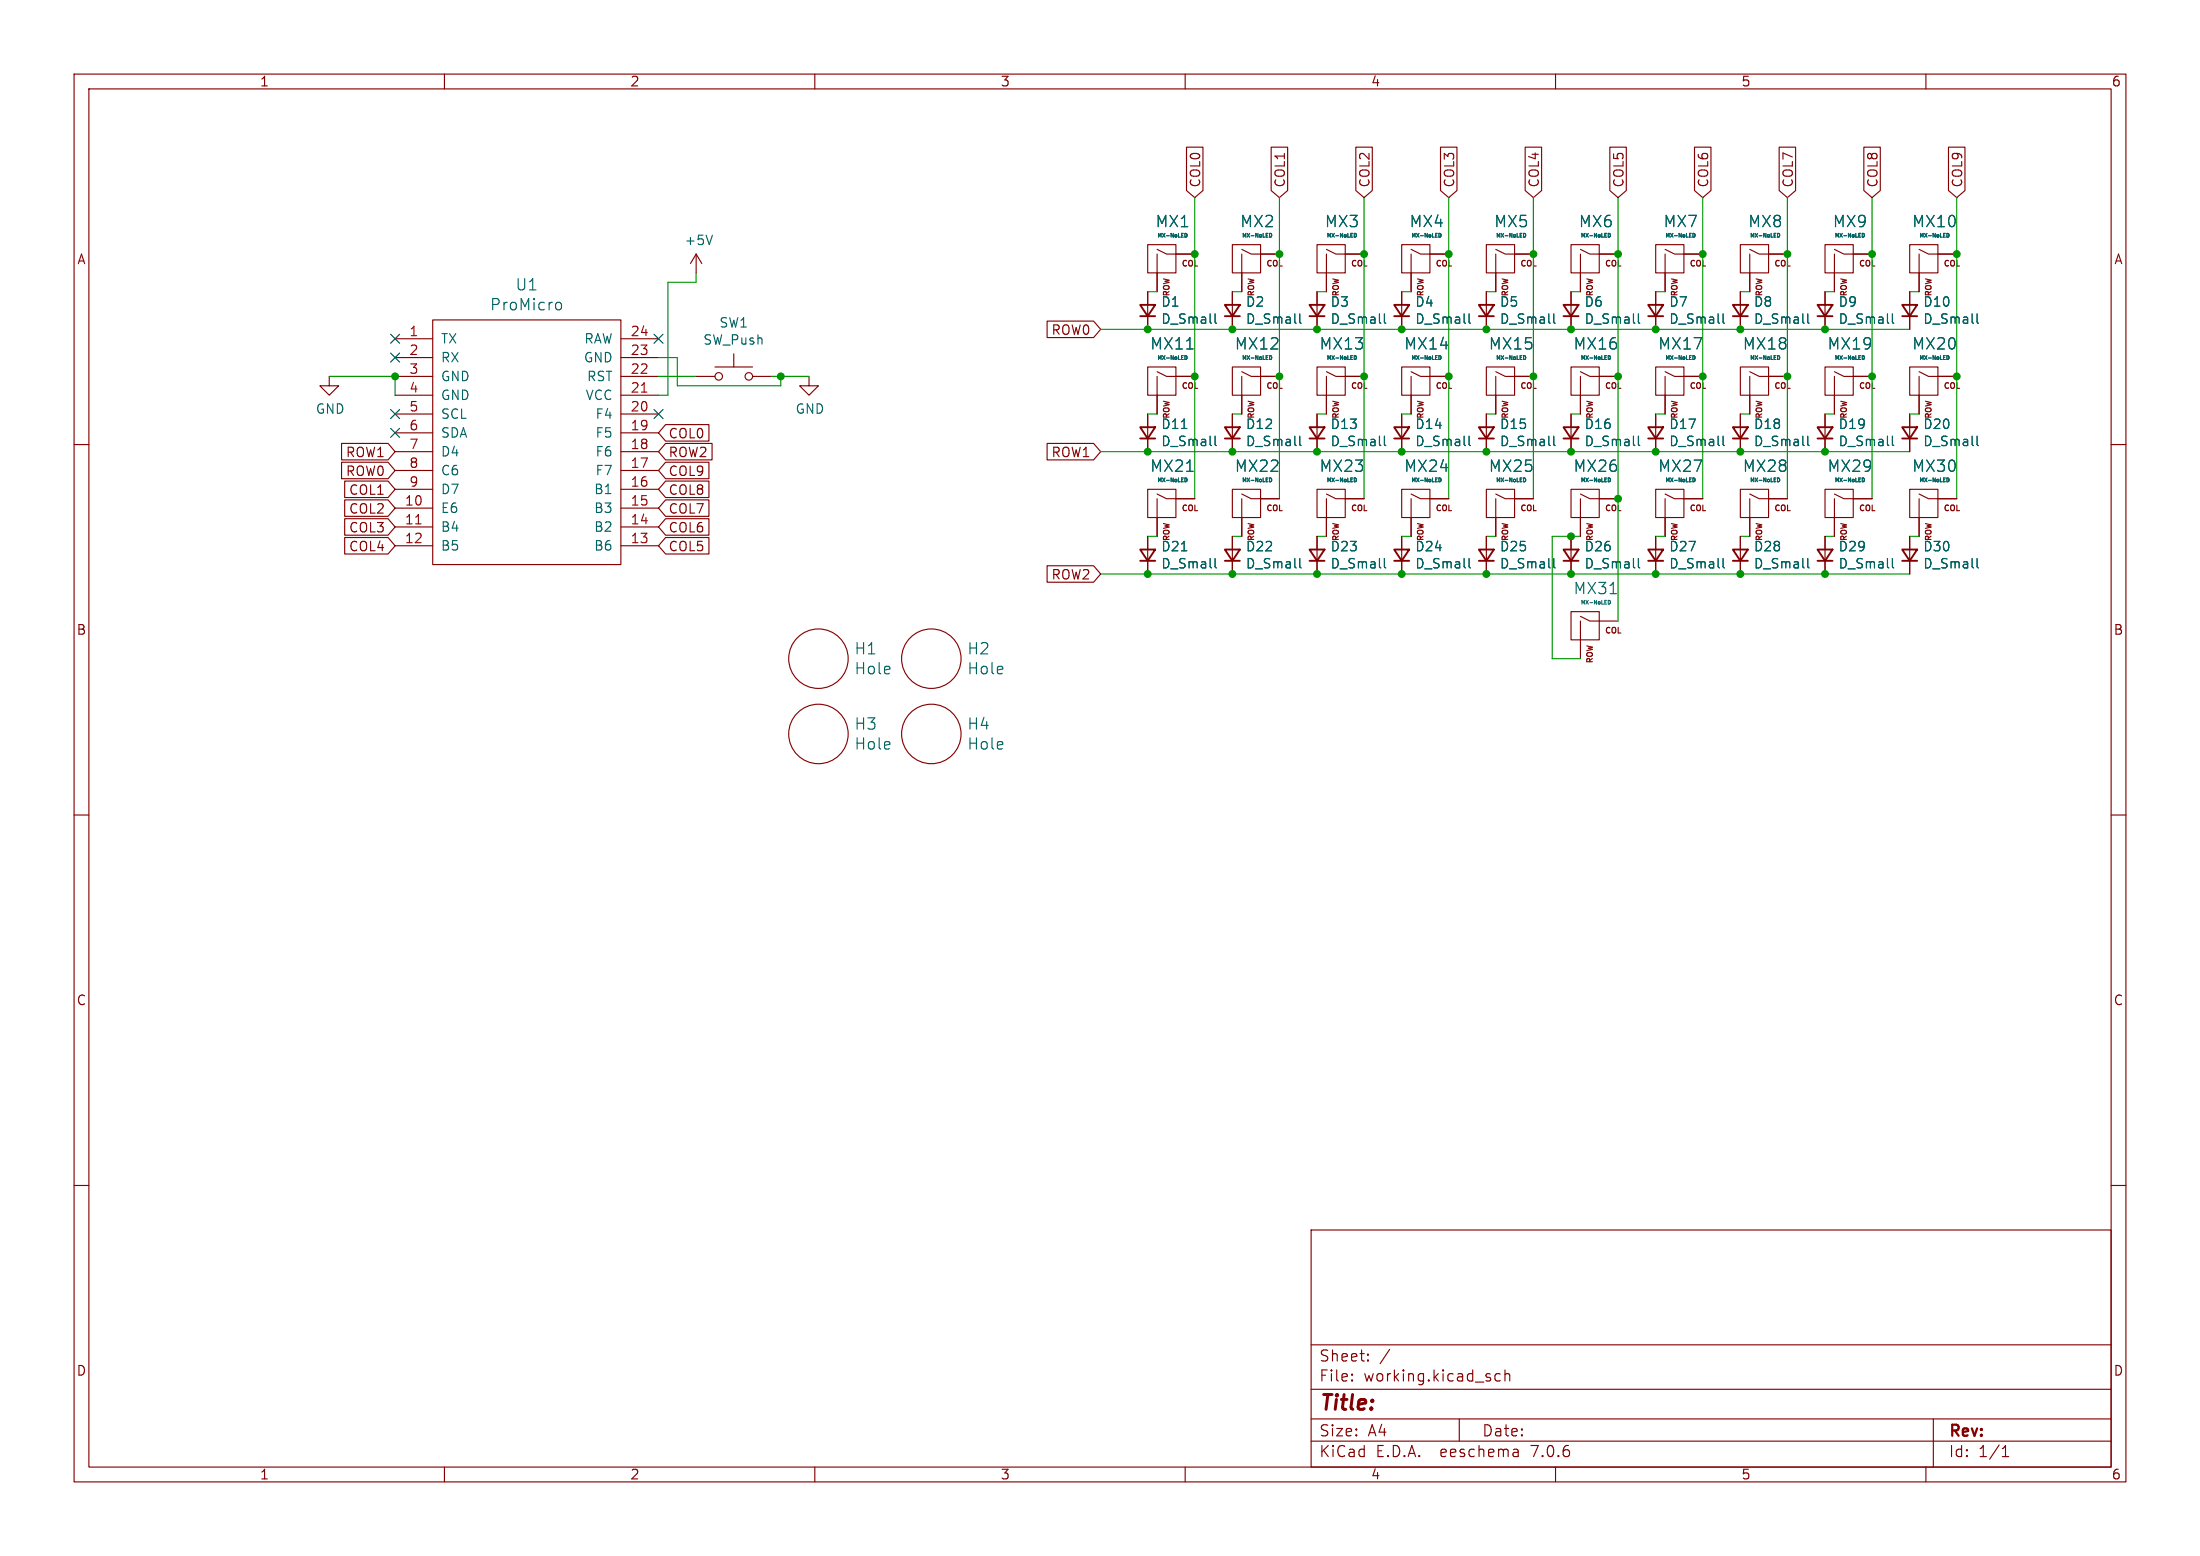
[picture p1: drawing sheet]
<svg xmlns="http://www.w3.org/2000/svg" width="297mm" height="210mm" viewBox="0 0 297 210" stroke-linecap="round" stroke-linejoin="round" font-family="sans-serif">
<g fill="none" stroke="#840000" stroke-width=".15">
<path d="M10 10h277v190h-277zM12 12h273v186h-273zM60 10v2M110 10v2M160 10v2M160.2 19.9h2.2v5.8l-1.1 1-1.1-1zM171.6 19.9h2.2v5.8l-1.1 1-1.1-1zM183 19.9h2.3v5.8l-1.2 1-1.1-1zM194.5 19.9h2.2v5.8l-1.1 1-1.1-1zM205.9 19.9h2.2v5.8l-1.1 1-1.1-1zM210 10v2M217.3 19.9h2.3v5.8l-1.2 1-1.1-1z"/>
<path d="M228.8 19.9h2.2v5.8l-1.1 1-1.1-1zM240.2 19.9h2.2v5.8l-1.1 1-1.1-1zM251.6 19.9h2.2v5.8l-1.1 1-1.1-1zM260 10v2M263 19.9h2.3v5.8l-1.1 1-1.2-1zM94 34.3l-.8 1.3M94 34.3v2.5M94 34.3l.7 1.3M154.9 33h3.8v3.8h-3.8zM154.9 39.4v5.1M156.2 33.7l1.3 .6h3.8M156.2 34.3v5.1"/>
<path d="M166.4 33h3.8v3.8h-3.8zM166.4 39.4v5.1M167.6 33.7l1.3 .6h3.8M167.6 34.3v5.1M177.8 33h3.8v3.8h-3.8zM177.8 39.4v5.1M179.1 33.7l1.2 .6h3.8M179.1 34.3v5.1M189.2 33h3.8v3.8h-3.8zM189.2 39.4v5.1M190.5 33.7l1.3 .6h3.8M190.5 34.3v5.1"/>
<path d="M200.7 33h3.8v3.8h-3.8zM200.7 39.4v5.1M201.9 33.7l1.3 .6h3.8M201.9 34.3v5.1M212.1 33h3.8v3.8h-3.8zM212.1 39.4v5.1M213.4 33.7l1.2 .6h3.8M213.4 34.3v5.1M223.5 33h3.8v3.8h-3.8zM223.5 39.4v5.1M224.8 33.7l1.3 .6h3.8M224.8 34.3v5.1"/>
<path d="M234.9 33h3.9v3.8h-3.9zM234.9 39.4v5.1M236.2 33.7l1.3 .6h3.8M236.2 34.3v5.1M246.4 33h3.8v3.8h-3.8zM246.4 39.4v5.1M247.6 33.7l1.3 .6h3.8M247.6 34.3v5.1M257.8 33h3.8v3.8h-3.8zM257.8 39.4v5.1M259.1 33.7l1.2 .6h3.9M259.1 34.3v5.1"/>
<path d="M10 60h2M44.4 50.8v1.3h1.3l-1.3 1.2-1.2-1.2h1.2M46.1 59.8h6.3l.9 1.2-.9 1.1h-6.3zM53.3 50.8h5.1M53.3 45.7h5.1M53.3 58.4h5.1M53.3 48.3h5.1M53.3 55.9h5.1M53.3 53.3h5.1M58.4 43.2h25.4v33h-25.4zM83.8 50.8h5.1M83.8 45.7h5.1"/>
<path d="M83.8 58.4h5.1M83.8 48.3h5.1M83.8 55.9h5.1M83.8 53.3h5.1M89.9 59.8h6.2v2.3h-6.2l-1-1.1zM89.9 57.3h5.8v2.2h-5.8l-1-1.1zM94 50.8h2.5M96.5 49.5h5.1M99.1 47.8v1.7M101.6 50.8h2.5M109.2 50.8v1.3h1.3l-1.3 1.2-1.3-1.2h1.3M141.4 59.8h6.2l1 1.2-1 1.1h-6.2z"/>
<path d="M141.4 43.3h6.2l1 1.2-1 1.1h-6.2zM154.9 49.5h3.8v3.8h-3.8zM154.9 55.9v5.1M156.2 50.2l1.3 .6h3.8M156.2 50.8v5.1M166.4 49.5h3.8v3.8h-3.8zM166.4 55.9v5.1M167.6 50.2l1.3 .6h3.8M167.6 50.8v5.1M177.8 49.5h3.8v3.8h-3.8zM177.8 55.9v5.1M179.1 50.2l1.2 .6h3.8"/>
<path d="M179.1 50.8v5.1M189.2 49.5h3.8v3.8h-3.8zM189.2 55.9v5.1M190.5 50.2l1.3 .6h3.8M190.5 50.8v5.1M200.7 49.5h3.8v3.8h-3.8zM200.7 55.9v5.1M201.9 50.2l1.3 .6h3.8M201.9 50.8v5.1M212.1 49.5h3.8v3.8h-3.8zM212.1 55.9v5.1M213.4 50.2l1.2 .6h3.8"/>
<path d="M213.4 50.8v5.1M223.5 49.5h3.8v3.8h-3.8zM223.5 55.9v5.1M224.8 50.2l1.3 .6h3.8M224.8 50.8v5.1M234.9 49.5h3.9v3.8h-3.9zM234.9 55.9v5.1M236.2 50.2l1.3 .6h3.8M236.2 50.8v5.1M246.4 49.5h3.8v3.8h-3.8zM246.4 55.9v5.1M247.6 50.2l1.3 .6h3.8"/>
<path d="M247.6 50.8v5.1M257.8 49.5h3.8v3.8h-3.8zM257.8 55.9v5.1M259.1 50.2l1.2 .6h3.9M259.1 50.8v5.1M285 60h2M46.1 62.4h6.3l.9 1.1-.9 1.1h-6.3zM46.5 72.5h5.9l.9 1.2-.9 1.1h-5.9zM46.5 70h5.9l.9 1.1-.9 1.1h-5.9zM46.5 64.9h5.9l.9 1.1-.9 1.2h-5.9zM46.5 67.5h5.9l.9 1.1-.9 1.1h-5.9zM53.3 68.6h5.1"/>
<path d="M53.3 71.1h5.1M53.3 73.7h5.1M53.3 66h5.1M53.3 63.5h5.1M53.3 61h5.1M83.8 68.6h5.1M83.8 71.1h5.1M83.8 73.7h5.1M83.8 66h5.1M83.8 63.5h5.1M83.8 61h5.1M89.9 64.9h5.8v2.3h-5.8l-1-1.2z"/>
<path d="M89.9 72.5h5.8v2.3h-5.8l-1-1.1zM89.9 70h5.8v2.2h-5.8l-1-1.1zM89.9 67.5h5.8v2.2h-5.8l-1-1.1zM89.9 62.4h5.8v2.2h-5.8l-1-1.1zM141.4 76.4h6.2l1 1.1-1 1.1h-6.2zM154.9 66h3.8v3.9h-3.8zM154.9 72.4v5.1M156.2 66.7l1.3 .6h3.8M156.2 67.3v5.1M166.4 66h3.8v3.9h-3.8zM166.4 72.4v5.1M167.6 66.7l1.3 .6h3.8"/>
<path d="M167.6 67.3v5.1M177.8 66h3.8v3.9h-3.8zM177.8 72.4v5.1M179.1 66.7l1.2 .6h3.8M179.1 67.3v5.1M189.2 66h3.8v3.9h-3.8zM189.2 72.4v5.1M190.5 66.7l1.3 .6h3.8M190.5 67.3v5.1M200.7 66h3.8v3.9h-3.8zM200.7 72.4v5.1M201.9 66.7l1.3 .6h3.8"/>
<path d="M201.9 67.3v5.1M212.1 66h3.8v3.9h-3.8zM212.1 72.4v5.1M213.4 66.7l1.2 .6h3.8M213.4 67.3v5.1M223.5 66h3.8v3.9h-3.8zM223.5 72.4v5.1M224.8 66.7l1.3 .6h3.8M224.8 67.3v5.1M234.9 66h3.9v3.9h-3.9zM234.9 72.4v5.1M236.2 66.7l1.3 .6h3.8"/>
<path d="M236.2 67.3v5.1M246.4 66h3.8v3.9h-3.8zM246.4 72.4v5.1M247.6 66.7l1.3 .6h3.8M247.6 67.3v5.1M257.8 66h3.8v3.9h-3.8zM257.8 72.4v5.1M259.1 66.7l1.2 .6h3.9M259.1 67.3v5.1M212.1 82.6h3.8v3.8h-3.8zM213.4 83.2l1.2 .6h3.8M213.4 83.8v5.1"/>
<path d="M10 110h2M285 110h2M10 160h2M285 160h2M177 166h108v32h-108zM60 198v2M110 198v2M160 198v2M177 194.5h108M177 191.5h108M177 187.5h108M177 181.5h108"/>
<path d="M182.5 186.3h.1l-.1 .1M182.5 186.3v.1M182.5 185.5v.1M182.5 185.5h.1l-.1 .1M184.7 183.6v.1M184.7 183.6h-.1l.1 .1M184.7 182.8v.1M184.7 182.8h-.1l.1 .1M187.6 182.1l-1.3 2M197 191.5v3M202.5 185.5l-.4-.1-.3 .3v.4l.2 .2 .1 .1 .4-.1M203.2 185.5a.37 .37 0 0 1 .6 .1v.8"/>
<path d="M203.2 184.9v1.5M204.9 195.7l.1 .9M205 196.5l-.2 .1M205 196h-.2M210 198v2M260 198v2M261 191.5v6.5M270.3 196.6h.9M270.3 195.5l.4-.4v1.5"/>
<circle cx="97" cy="50.8" r=".51"/>
<circle cx="101.1" cy="50.8" r=".51"/>
<circle cx="110.5" cy="99.1" r="4"/>
<circle cx="110.5" cy="88.9" r="4"/>
<circle cx="125.7" cy="99.1" r="4"/>
<circle cx="125.7" cy="88.9" r="4"/>
</g>
<g fill="none" stroke="#006464" stroke-width=".14">
<path d="M160 31.5v.5l.2-.1v-.3M171.4 31.5v.5l.2-.1 .1-.3M182.8 31.5v.5l.3-.1v-.3M194.3 31.5v.5l.2-.1v-.3M205.7 31.5v.5l.2-.1v-.3M217.1 31.5v.5l.3-.1v-.3M228.5 31.5v.5l.3-.1v-.3M240 31.5v.5l.2-.1v-.3M251.4 31.5v.5l.2-.1 .1-.3M262.8 31.5v.5l.3-.1v-.3M160 48v.5l.2-.1v-.3M171.4 48v.5l.2-.1 .1-.3"/>
<path d="M182.8 48v.5l.3-.1v-.3M194.3 48v.5l.2-.1v-.3M205.7 48v.5l.2-.1v-.3M217.1 48v.5l.3-.1v-.3M228.5 48v.5l.3-.1v-.3M240 48v.5l.2-.1v-.3M251.4 48v.5l.2-.1 .1-.3M262.8 48v.5l.3-.1v-.3M160 64.5v.5h.2v-.4M171.4 64.5v.5h.2l.1-.4M182.8 64.5v.5h.3v-.4M194.3 64.5v.5h.2v-.4"/>
<path d="M205.7 64.5v.5h.2v-.4M217.1 64.5v.5h.3v-.4M228.5 64.5v.5h.3v-.4M240 64.5v.5h.2v-.4M251.4 64.5v.5h.2l.1-.4M262.8 64.5v.5h.3v-.4M217.1 81v.5h.3v-.4"/>
</g>
<g fill="none" stroke="#840000" stroke-width=".25">
<path d="M153.9 41.1h2.1l-1.1 1.6zM153.9 57.7h2.1l-1.1 1.5zM153.9 59.2h2.1M153.9 42.7h2.1M165.4 57.7h2l-1 1.5zM165.4 41.1h2l-1 1.6zM165.4 59.2h2M165.4 42.7h2M176.8 57.7h2l-1 1.5zM176.8 41.1h2l-1 1.6zM176.8 59.2h2M176.8 42.7h2"/>
<path d="M188.2 57.7h2l-1 1.5zM188.2 41.1h2l-1 1.6zM188.2 59.2h2M188.2 42.7h2M199.6 57.7h2.1l-1 1.5zM199.6 41.1h2.1l-1 1.6zM199.6 59.2h2.1M199.6 42.7h2.1M211.1 57.7h2l-1 1.5zM211.1 41.1h2l-1 1.6zM211.1 59.2h2M211.1 42.7h2"/>
<path d="M222.5 57.7h2l-1 1.5zM222.5 41.1h2l-1 1.6zM222.5 59.2h2M222.5 42.7h2M233.9 57.7h2.1l-1.1 1.5zM233.9 41.1h2.1l-1.1 1.6zM233.9 59.2h2.1M233.9 42.7h2.1M245.4 57.7h2l-1 1.5zM245.4 41.1h2l-1 1.6zM245.4 59.2h2M245.4 42.7h2"/>
<path d="M256.8 57.7h2l-1 1.5zM256.8 41.1h2l-1 1.6zM256.8 59.2h2M256.8 42.7h2M153.9 74.2h2.1l-1.1 1.5zM153.9 75.7h2.1M165.4 74.2h2l-1 1.5zM165.4 75.7h2M176.8 74.2h2l-1 1.5zM176.8 75.7h2M188.2 74.2h2l-1 1.5zM188.2 75.7h2"/>
<path d="M199.6 74.2h2.1l-1 1.5zM199.6 75.7h2.1M211.1 74.2h2l-1 1.5zM211.1 75.7h2M222.5 74.2h2l-1 1.5zM222.5 75.7h2M233.9 74.2h2.1l-1.1 1.5zM233.9 75.7h2.1M245.4 74.2h2l-1 1.5zM245.4 75.7h2M256.8 74.2h2l-1 1.5zM256.8 75.7h2"/>
</g>
<g fill="none" stroke="#006464" stroke-width=".15">
<path d="M96.2 31.7l-.4 1.3M75.1 40.9a.41 .41 0 0 1 .7 .2v.4a.41 .41 0 0 1-.7 .2M159.5 57.8h.7M160.2 47.1h.9M164 42.4v1.1l.2 .1M164 58.9v1.1l.2 .1M175.5 58.9v1.1l.1 .1M175.5 42.4v1.1l.1 .1M186.9 58.9v1.1l.2 .1M186.9 42.4v1.1l.2 .1M198.3 42.4v1.1l.2 .1M198.3 58.9v1.1l.2 .1"/>
<path d="M209.8 58.9v1.1l.1 .1M209.8 42.4v1.1l.1 .1M221.2 42.4v1.1l.2 .1M221.2 58.9v1.1l.2 .1M232.6 42.4v1.1l.2 .1M232.6 58.9v1.1l.2 .1M244 58.9v1.1l.2 .1M244 42.4v1.1l.2 .1M255.5 42.4v1.1l.2 .1M255.5 58.9v1.1l.2 .1M266.9 42.4v1.1l.2 .1M266.9 58.9v1.1l.2 .1"/>
<path d="M159.5 74.3h.7M160.2 63.6h.9M164 75.4v1.1l.2 .2M175.5 75.4v1.1l.1 .2M186.9 75.4v1.1l.2 .2M198.3 75.4v1.1l.2 .2M209.8 75.4v1.1l.1 .2M221.2 75.4v1.1l.2 .2M232.6 75.4v1.1l.2 .2M244 75.4v1.1l.2 .2M255.5 75.4v1.1l.2 .2M266.9 75.4v1.1l.2 .2"/>
<path d="M217.4 80.1h.8"/>
</g>
<path d="M86.6 52.9h.7M56.1 70.7h.7" fill="none" stroke="#a90000" stroke-width=".15"/>
<g fill="none" stroke="#009600" stroke-width=".15">
<path d="M94 36.8v1.3h-3.8v15.2h-1.3M154.9 39.4h1.3M161.3 26.7v40.6M166.4 39.4h1.2M172.7 26.7v40.6M177.8 39.4h1.3M184.1 26.7v40.6M189.2 39.4h1.3M195.6 26.7v40.6M200.7 39.4h1.2M207 26.7v40.6M212.1 39.4h1.3"/>
<path d="M218.4 26.7v57.1M223.5 39.4h1.3M229.9 26.7v40.6M234.9 39.4h1.3M241.3 26.7v40.6M246.4 39.4h1.2M252.7 26.7v40.6M257.8 39.4h1.3M264.2 26.7v40.6M44.4 50.8h8.9v2.5M88.9 48.3h2.5v3.8h14v-1.3M88.9 50.8h5.1"/>
<path d="M104.1 50.8h5.1M148.6 44.5h109.2M154.9 55.9h1.3M166.4 55.9h1.2M177.8 55.9h1.3M189.2 55.9h1.3M200.7 55.9h1.2M212.1 55.9h1.3M223.5 55.9h1.3M234.9 55.9h1.3M246.4 55.9h1.2M257.8 55.9h1.3"/>
<path d="M148.6 61h109.2M148.6 77.5h109.2M154.9 72.4h1.3M166.4 72.4h1.2M177.8 72.4h1.3M189.2 72.4h1.3M200.7 72.4h1.2M213.4 72.4h-3.9v16.5h3.9M223.5 72.4h1.3M234.9 72.4h1.3M246.4 72.4h1.2M257.8 72.4h1.3"/>
</g>
<path d="M52.7 57.8l1.2 1.2M52.7 55.3l1.2 1.2M52.7 47.7l1.2 1.2M52.7 45.1l1.2 1.2M53.9 57.8l-1.2 1.2M53.9 55.3l-1.2 1.2M53.9 47.7l-1.2 1.2M53.9 45.1l-1.2 1.2M88.3 55.3l1.2 1.2M88.3 45.1l1.2 1.2M89.5 55.3l-1.2 1.2M89.5 45.1l-1.2 1.2" fill="none" stroke="#000084" stroke-width=".15"/>
<g fill="#009600" stroke="#009600" stroke-width=".15">
<circle cx="212.1" cy="61" r=".46"/>
<circle cx="223.5" cy="77.5" r=".46"/>
<circle cx="218.4" cy="67.3" r=".46"/>
<circle cx="200.7" cy="77.5" r=".46"/>
<circle cx="200.7" cy="61" r=".46"/>
<circle cx="212.1" cy="77.5" r=".46"/>
<circle cx="212.1" cy="72.4" r=".46"/>
<circle cx="223.5" cy="61" r=".46"/>
<circle cx="234.9" cy="77.5" r=".46"/>
<circle cx="234.9" cy="61" r=".46"/>
<circle cx="246.4" cy="61" r=".46"/>
<circle cx="246.4" cy="77.5" r=".46"/>
<circle cx="252.7" cy="50.8" r=".46"/>
<circle cx="264.2" cy="50.8" r=".46"/>
<circle cx="234.9" cy="44.5" r=".46"/>
<circle cx="229.9" cy="50.8" r=".46"/>
<circle cx="241.3" cy="50.8" r=".46"/>
<circle cx="246.4" cy="44.5" r=".46"/>
<circle cx="252.7" cy="34.3" r=".46"/>
<circle cx="229.9" cy="34.3" r=".46"/>
<circle cx="241.3" cy="34.3" r=".46"/>
<circle cx="264.2" cy="34.3" r=".46"/>
<circle cx="166.4" cy="77.5" r=".46"/>
<circle cx="177.8" cy="77.5" r=".46"/>
<circle cx="189.2" cy="61" r=".46"/>
<circle cx="177.8" cy="61" r=".46"/>
<circle cx="166.4" cy="61" r=".46"/>
<circle cx="189.2" cy="77.5" r=".46"/>
<circle cx="53.3" cy="50.8" r=".46"/>
<circle cx="189.2" cy="44.5" r=".46"/>
<circle cx="177.8" cy="44.5" r=".46"/>
<circle cx="161.3" cy="50.8" r=".46"/>
<circle cx="184.1" cy="50.8" r=".46"/>
<circle cx="172.7" cy="50.8" r=".46"/>
<circle cx="184.1" cy="34.3" r=".46"/>
<circle cx="172.7" cy="34.3" r=".46"/>
<circle cx="161.3" cy="34.3" r=".46"/>
<circle cx="223.5" cy="44.5" r=".46"/>
<circle cx="195.6" cy="50.8" r=".46"/>
<circle cx="207" cy="50.8" r=".46"/>
<circle cx="207" cy="34.3" r=".46"/>
<circle cx="195.6" cy="34.3" r=".46"/>
<circle cx="212.1" cy="44.5" r=".46"/>
<circle cx="200.7" cy="44.5" r=".46"/>
<circle cx="218.4" cy="34.3" r=".46"/>
<circle cx="218.4" cy="50.8" r=".46"/>
<circle cx="154.9" cy="61" r=".46"/>
<circle cx="154.9" cy="77.5" r=".46"/>
<circle cx="166.4" cy="44.5" r=".46"/>
<circle cx="154.9" cy="44.5" r=".46"/>
<circle cx="105.4" cy="50.8" r=".46"/>
</g>
<text font-size="2.8" fill="#840000" x="178" y="190.9">Title:</text>
<g font-size="2.1" fill="#006464">
<text x="155.9" y="30.9">MX1</text>
<text x="167.3" y="30.9">MX2</text>
<text x="178.8" y="30.9">MX3</text>
<text x="190.2" y="30.9">MX4</text>
<text x="201.6" y="30.9">MX5</text>
<text x="213.1" y="30.9">MX6</text>
<text x="224.5" y="30.9">MX7</text>
<text x="235.9" y="30.9">MX8</text>
<text x="247.4" y="30.9">MX9</text>
<text x="258.1" y="30.9">MX10</text>
<text x="69.5" y="39.4">U1</text>
<text x="66.1" y="42.1">ProMicro</text>
<text x="155.2" y="47.4">MX11</text>
<text x="166.6" y="47.4">MX12</text>
<text x="178.1" y="47.4">MX13</text>
<text x="189.5" y="47.4">MX14</text>
<text x="200.9" y="47.4">MX15</text>
<text x="212.3" y="47.4">MX16</text>
<text x="223.8" y="47.4">MX17</text>
<text x="235.2" y="47.4">MX18</text>
<text x="246.6" y="47.4">MX19</text>
<text x="258.1" y="47.4">MX20</text>
<text x="155.2" y="63.9">MX21</text>
<text x="166.6" y="63.9">MX22</text>
<text x="178.1" y="63.9">MX23</text>
<text x="189.5" y="63.9">MX24</text>
<text x="200.9" y="63.9">MX25</text>
<text x="212.3" y="63.9">MX26</text>
<text x="223.8" y="63.9">MX27</text>
<text x="235.2" y="63.9">MX28</text>
<text x="246.6" y="63.9">MX29</text>
<text x="258.1" y="63.9">MX30</text>
<text x="212.3" y="80.4">MX31</text>
<text x="115.3" y="88.5">H1</text>
<text x="130.5" y="88.5">H2</text>
<text x="115.3" y="91.2">Hole</text>
<text x="130.5" y="91.2">Hole</text>
<text x="115.3" y="98.7">H3</text>
<text x="115.3" y="101.4">Hole</text>
<text x="130.5" y="98.7">H4</text>
<text x="130.5" y="101.4">Hole</text>
</g>
<g font-size="2.1" fill="#840000">
<text x="178" y="184">Sheet:</text>
<text x="178" y="186.7">File:</text>
<text x="184.1" y="186.7">working.kicad_sch</text>
<text x="178" y="196.9">KiCad</text>
<text x="178" y="194.1">Size:</text>
<text x="184.7" y="194.1">A4</text>
<text x="185.7" y="196.9">E.D.A.</text>
<text x="194.6" y="196.9">eeschema</text>
<text x="200" y="194.1">Date:</text>
<text x="207" y="196.9">7.0.6</text>
<text x="263" y="194.3">Rev:</text>
<text x="263" y="196.9">Id:</text>
<text x="267.1" y="196.9">1/1</text>
</g>
<g font-size="1.8" fill="#840000">
<text x="35" y="11.9">1</text>
<text x="85" y="11.9">2</text>
<text x="135" y="11.9">3</text>
<text x="185" y="11.9">4</text>
<text x="235" y="11.9">5</text>
<text x="285" y="11.9">6</text>
<text x="162.2" y="25.4" transform="rotate(-90 162.2 25.4)">COL0</text>
<text x="173.7" y="25.4" transform="rotate(-90 173.7 25.4)">COL1</text>
<text x="185.1" y="25.4" transform="rotate(-90 185.1 25.4)">COL2</text>
<text x="196.5" y="25.4" transform="rotate(-90 196.5 25.4)">COL3</text>
<text x="208" y="25.4" transform="rotate(-90 208 25.4)">COL4</text>
<text x="219.4" y="25.4" transform="rotate(-90 219.4 25.4)">COL5</text>
<text x="230.8" y="25.4" transform="rotate(-90 230.8 25.4)">COL6</text>
<text x="242.3" y="25.4" transform="rotate(-90 242.3 25.4)">COL7</text>
<text x="253.7" y="25.4" transform="rotate(-90 253.7 25.4)">COL8</text>
<text x="265.1" y="25.4" transform="rotate(-90 265.1 25.4)">COL9</text>
<text x="10.3" y="35.9">A</text>
<text x="285.3" y="35.9">A</text>
<text x="141.9" y="45.4">ROW0</text>
<text x="90.2" y="59.4">COL0</text>
<text x="46.6" y="61.9">ROW1</text>
<text x="46.6" y="64.5">ROW0</text>
<text x="90.2" y="61.9">ROW2</text>
<text x="90.2" y="64.5">COL9</text>
<text x="141.9" y="61.9">ROW1</text>
<text x="47" y="67">COL1</text>
<text x="47" y="69.5">COL2</text>
<text x="90.2" y="67">COL8</text>
<text x="90.2" y="69.5">COL7</text>
<text x="47" y="74.6">COL4</text>
<text x="47" y="72.1">COL3</text>
<text x="90.2" y="74.6">COL5</text>
<text x="90.2" y="72.1">COL6</text>
<text x="141.9" y="78.4">ROW2</text>
<text x="10.3" y="85.9">B</text>
<text x="285.3" y="85.9">B</text>
<text x="10.3" y="135.9">C</text>
<text x="285.3" y="135.9">C</text>
<text x="10.3" y="185.9">D</text>
<text x="285.3" y="185.9">D</text>
<text x="35" y="199.9">1</text>
<text x="85" y="199.9">2</text>
<text x="135" y="199.9">3</text>
<text x="185" y="199.9">4</text>
<text x="235" y="199.9">5</text>
<text x="285" y="199.9">6</text>
</g>
<g font-size="1.8" fill="#006464">
<text x="92.3" y="33.3">+5V</text>
<text x="156.7" y="41.6">D1</text>
<text x="168.1" y="41.6">D2</text>
<text x="179.5" y="41.6">D3</text>
<text x="191" y="41.6">D4</text>
<text x="202.4" y="41.6">D5</text>
<text x="213.8" y="41.6">D6</text>
<text x="225.3" y="41.6">D7</text>
<text x="236.7" y="41.6">D8</text>
<text x="248.1" y="41.6">D9</text>
<text x="259.5" y="41.6">D10</text>
<text x="59.4" y="46.6">TX</text>
<text x="78.8" y="46.6">RAW</text>
<text x="94.8" y="46.7">SW_Push</text>
<text x="97" y="44.4">SW1</text>
<text x="156.7" y="43.9">D_Small</text>
<text x="168.1" y="43.9">D_Small</text>
<text x="179.5" y="43.9">D_Small</text>
<text x="191" y="43.9">D_Small</text>
<text x="202.4" y="43.9">D_Small</text>
<text x="213.8" y="43.9">D_Small</text>
<text x="225.3" y="43.9">D_Small</text>
<text x="236.7" y="43.9">D_Small</text>
<text x="248.1" y="43.9">D_Small</text>
<text x="259.5" y="43.9">D_Small</text>
<text x="59.4" y="49.1">RX</text>
<text x="59.4" y="51.7">GND</text>
<text x="78.7" y="49.1">GND</text>
<text x="79.2" y="51.7">RST</text>
<text x="42.5" y="56.1">GND</text>
<text x="59.4" y="54.2">GND</text>
<text x="59.4" y="56.7">SCL</text>
<text x="59.4" y="59.3">SDA</text>
<text x="79" y="54.2">VCC</text>
<text x="80.3" y="59.3">F5</text>
<text x="80.3" y="56.7">F4</text>
<text x="107.3" y="56.1">GND</text>
<text x="156.7" y="58.1">D11</text>
<text x="168.1" y="58.1">D12</text>
<text x="179.5" y="58.1">D13</text>
<text x="191" y="58.1">D14</text>
<text x="202.4" y="58.1">D15</text>
<text x="213.8" y="58.1">D16</text>
<text x="225.3" y="58.1">D17</text>
<text x="236.7" y="58.1">D18</text>
<text x="248.1" y="58.1">D19</text>
<text x="259.5" y="58.1">D20</text>
<text x="59.4" y="61.8">D4</text>
<text x="59.4" y="64.4">C6</text>
<text x="80.3" y="64.4">F7</text>
<text x="80.3" y="61.8">F6</text>
<text x="156.7" y="60.4">D_Small</text>
<text x="168.1" y="60.4">D_Small</text>
<text x="179.5" y="60.4">D_Small</text>
<text x="191" y="60.4">D_Small</text>
<text x="202.4" y="60.4">D_Small</text>
<text x="213.8" y="60.4">D_Small</text>
<text x="225.3" y="60.4">D_Small</text>
<text x="236.7" y="60.4">D_Small</text>
<text x="248.1" y="60.4">D_Small</text>
<text x="259.5" y="60.4">D_Small</text>
<text x="59.4" y="69.4">E6</text>
<text x="59.4" y="72">B4</text>
<text x="59.4" y="66.9">D7</text>
<text x="80.1" y="72">B2</text>
<text x="80.1" y="69.4">B3</text>
<text x="80.1" y="66.9">B1</text>
<text x="59.4" y="74.5">B5</text>
<text x="80.1" y="74.5">B6</text>
<text x="156.7" y="74.6">D21</text>
<text x="156.7" y="76.9">D_Small</text>
<text x="168.1" y="74.6">D22</text>
<text x="168.1" y="76.9">D_Small</text>
<text x="179.5" y="74.6">D23</text>
<text x="179.5" y="76.9">D_Small</text>
<text x="191" y="74.6">D24</text>
<text x="191" y="76.9">D_Small</text>
<text x="202.4" y="74.6">D25</text>
<text x="202.4" y="76.9">D_Small</text>
<text x="213.8" y="74.6">D26</text>
<text x="213.8" y="76.9">D_Small</text>
<text x="225.3" y="74.6">D27</text>
<text x="225.3" y="76.9">D_Small</text>
<text x="236.7" y="74.6">D28</text>
<text x="236.7" y="76.9">D_Small</text>
<text x="248.1" y="74.6">D29</text>
<text x="248.1" y="76.9">D_Small</text>
<text x="259.5" y="74.6">D30</text>
<text x="259.5" y="76.9">D_Small</text>
</g>
<g font-size="1.8" fill="#a90000">
<text x="55.2" y="45.5">1</text>
<text x="85" y="45.5">24</text>
<text x="55.2" y="48">2</text>
<text x="55.2" y="50.5">3</text>
<text x="55.2" y="53.1">4</text>
<text x="85" y="53.1">21</text>
<text x="85" y="50.5">22</text>
<text x="85" y="48">23</text>
<text x="55.2" y="55.6">5</text>
<text x="55.2" y="58.2">6</text>
<text x="85" y="58.2">19</text>
<text x="85" y="55.6">20</text>
<text x="55.2" y="60.7">7</text>
<text x="55.2" y="63.2">8</text>
<text x="55.2" y="65.8">9</text>
<text x="85" y="65.8">16</text>
<text x="85" y="63.2">17</text>
<text x="85" y="60.7">18</text>
<text x="54.6" y="68.3">10</text>
<text x="54.6" y="70.9">11</text>
<text x="85" y="70.9">14</text>
<text x="85" y="68.3">15</text>
<text x="54.6" y="73.4">12</text>
<text x="85" y="73.4">13</text>
</g>
<g font-size="1.1" fill="#006464">
<text x="158.1" y="40.1" transform="rotate(-90 158.1 40.1)">ROW</text>
<text x="169.5" y="40.1" transform="rotate(-90 169.5 40.1)">ROW</text>
<text x="180.9" y="40.1" transform="rotate(-90 180.9 40.1)">ROW</text>
<text x="192.4" y="40.1" transform="rotate(-90 192.4 40.1)">ROW</text>
<text x="203.8" y="40.1" transform="rotate(-90 203.8 40.1)">ROW</text>
<text x="215.2" y="40.1" transform="rotate(-90 215.2 40.1)">ROW</text>
<text x="226.7" y="40.1" transform="rotate(-90 226.7 40.1)">ROW</text>
<text x="238.1" y="40.1" transform="rotate(-90 238.1 40.1)">ROW</text>
<text x="249.5" y="40.1" transform="rotate(-90 249.5 40.1)">ROW</text>
<text x="261" y="40.1" transform="rotate(-90 261 40.1)">ROW</text>
<text x="158.1" y="56.6" transform="rotate(-90 158.1 56.6)">ROW</text>
<text x="169.5" y="56.6" transform="rotate(-90 169.5 56.6)">ROW</text>
<text x="180.9" y="56.6" transform="rotate(-90 180.9 56.6)">ROW</text>
<text x="192.4" y="56.6" transform="rotate(-90 192.4 56.6)">ROW</text>
<text x="203.8" y="56.6" transform="rotate(-90 203.8 56.6)">ROW</text>
<text x="215.2" y="56.6" transform="rotate(-90 215.2 56.6)">ROW</text>
<text x="226.7" y="56.6" transform="rotate(-90 226.7 56.6)">ROW</text>
<text x="238.1" y="56.6" transform="rotate(-90 238.1 56.6)">ROW</text>
<text x="249.5" y="56.6" transform="rotate(-90 249.5 56.6)">ROW</text>
<text x="261" y="56.6" transform="rotate(-90 261 56.6)">ROW</text>
<text x="158.1" y="73.1" transform="rotate(-90 158.1 73.1)">ROW</text>
<text x="169.5" y="73.1" transform="rotate(-90 169.5 73.1)">ROW</text>
<text x="180.9" y="73.1" transform="rotate(-90 180.9 73.1)">ROW</text>
<text x="192.4" y="73.1" transform="rotate(-90 192.4 73.1)">ROW</text>
<text x="203.8" y="73.1" transform="rotate(-90 203.8 73.1)">ROW</text>
<text x="215.2" y="73.1" transform="rotate(-90 215.2 73.1)">ROW</text>
<text x="226.7" y="73.1" transform="rotate(-90 226.7 73.1)">ROW</text>
<text x="238.1" y="73.1" transform="rotate(-90 238.1 73.1)">ROW</text>
<text x="249.5" y="73.1" transform="rotate(-90 249.5 73.1)">ROW</text>
<text x="261" y="73.1" transform="rotate(-90 261 73.1)">ROW</text>
</g>
<g font-size="1.1" fill="#840000">
<text x="159.4" y="36.2">COL</text>
<text x="170.8" y="36.2">COL</text>
<text x="182.3" y="36.2">COL</text>
<text x="193.7" y="36.2">COL</text>
<text x="205.1" y="36.2">COL</text>
<text x="216.6" y="36.2">COL</text>
<text x="228" y="36.2">COL</text>
<text x="239.4" y="36.2">COL</text>
<text x="250.9" y="36.2">COL</text>
<text x="262.3" y="36.2">COL</text>
<text x="159.4" y="52.7">COL</text>
<text x="170.8" y="52.7">COL</text>
<text x="182.3" y="52.7">COL</text>
<text x="193.7" y="52.7">COL</text>
<text x="205.1" y="52.7">COL</text>
<text x="216.6" y="52.7">COL</text>
<text x="228" y="52.7">COL</text>
<text x="239.4" y="52.7">COL</text>
<text x="250.9" y="52.7">COL</text>
<text x="262.3" y="52.7">COL</text>
<text x="159.4" y="69.2">COL</text>
<text x="170.8" y="69.2">COL</text>
<text x="182.3" y="69.2">COL</text>
<text x="193.7" y="69.2">COL</text>
<text x="205.1" y="69.2">COL</text>
<text x="216.6" y="69.2">COL</text>
<text x="228" y="69.2">COL</text>
<text x="239.4" y="69.2">COL</text>
<text x="250.9" y="69.2">COL</text>
<text x="262.3" y="69.2">COL</text>
<text x="215.2" y="89.6" transform="rotate(-90 215.2 89.6)">ROW</text>
<text x="216.6" y="85.7">COL</text>
</g>
<g font-size=".7" fill="#006464">
<text x="156.1" y="32.2">MX-NoLED</text>
<text x="167.6" y="32.2">MX-NoLED</text>
<text x="179" y="32.2">MX-NoLED</text>
<text x="190.4" y="32.2">MX-NoLED</text>
<text x="201.9" y="32.2">MX-NoLED</text>
<text x="213.3" y="32.2">MX-NoLED</text>
<text x="224.7" y="32.2">MX-NoLED</text>
<text x="236.2" y="32.2">MX-NoLED</text>
<text x="247.6" y="32.2">MX-NoLED</text>
<text x="259" y="32.2">MX-NoLED</text>
<text x="156.1" y="48.7">MX-NoLED</text>
<text x="167.6" y="48.7">MX-NoLED</text>
<text x="179" y="48.7">MX-NoLED</text>
<text x="190.4" y="48.7">MX-NoLED</text>
<text x="201.9" y="48.7">MX-NoLED</text>
<text x="213.3" y="48.7">MX-NoLED</text>
<text x="224.7" y="48.7">MX-NoLED</text>
<text x="236.2" y="48.7">MX-NoLED</text>
<text x="247.6" y="48.7">MX-NoLED</text>
<text x="259" y="48.7">MX-NoLED</text>
<text x="156.1" y="65.2">MX-NoLED</text>
<text x="167.6" y="65.2">MX-NoLED</text>
<text x="179" y="65.2">MX-NoLED</text>
<text x="190.4" y="65.2">MX-NoLED</text>
<text x="201.9" y="65.2">MX-NoLED</text>
<text x="213.3" y="65.2">MX-NoLED</text>
<text x="224.7" y="65.2">MX-NoLED</text>
<text x="236.2" y="65.2">MX-NoLED</text>
<text x="247.6" y="65.2">MX-NoLED</text>
<text x="259" y="65.2">MX-NoLED</text>
<text x="213.3" y="81.7">MX-NoLED</text>
</g>
</svg>
